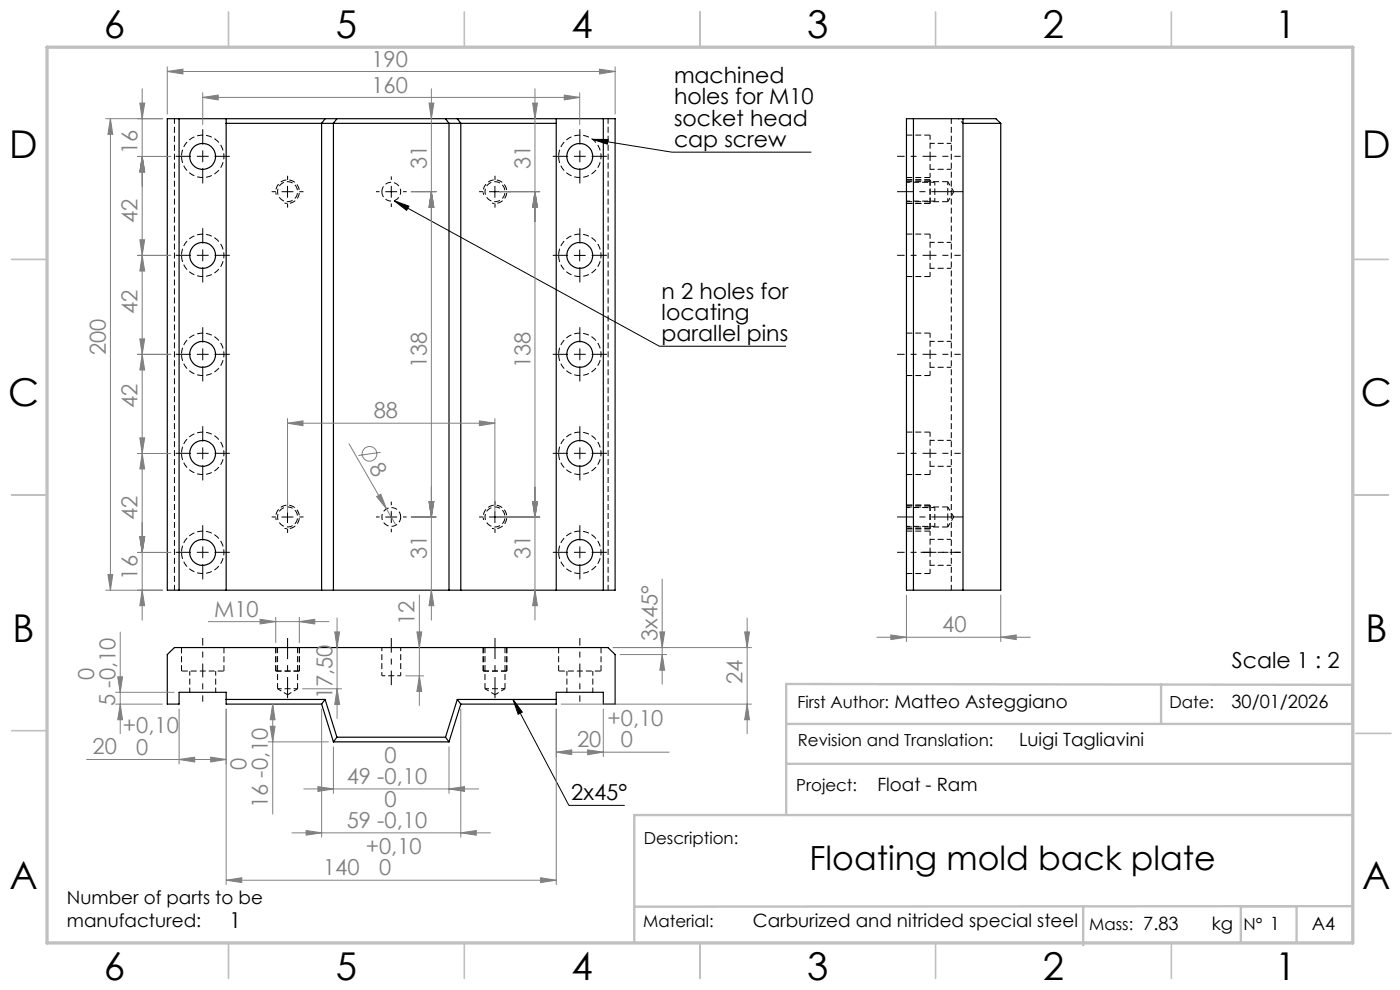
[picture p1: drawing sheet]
<svg xmlns="http://www.w3.org/2000/svg" width="297mm" height="210mm" viewBox="0 0 297 210" stroke-linecap="round" stroke-linejoin="round" font-family="sans-serif">
<path d="M58.9 40.7a2.12 2.12 0 0 1 3-2 2.12 2.12 0 0 1 .4 3.6 2.12 2.12 0 0 1-3.4-1.2v-.4M102.9 40.7a2.13 2.13 0 0 1 3-2 2.13 2.13 0 0 1 .4 3.6 2.13 2.13 0 0 1-3.4-1.2v-.4M198.3 40.7v-2M198.3 42.7v-2M58.9 109.7a2.12 2.12 0 0 1 3-2 2.12 2.12 0 0 1 .4 3.6 2.12 2.12 0 0 1-3.4-1.2v-.4M102.9 109.7a2.13 2.13 0 0 1 3-2 2.13 2.13 0 0 1 .4 3.6 2.13 2.13 0 0 1-3.4-1.2v-.4" fill="none" stroke="#000" stroke-width=".21" stroke-dasharray="1.3 .6" stroke-dashoffset=".6" stroke-linecap="butt"/>
<path d="M201.1 38.5h-8.8M81 40.7a2 2 0 0 1 2.9-1.8 2 2 0 0 1 .4 3.3 2 2 0 0 1-3.2-1.1l-.1-.4M192.3 42.8h8.8M85 109.7a2 2 0 0 1-2.9 1.8 2 2 0 0 1-.3-3.4 2 2 0 0 1 3.2 1.1v.5M192.3 111.8h8.8M201.1 107.5h-8.8M58.9 137.3v8.8M102.9 137.3v8.8M63.1 146.1v-8.8M107.1 146.1v-8.8" fill="none" stroke="#000" stroke-width=".21" stroke-dasharray="1.3 .6" stroke-dashoffset=".1" stroke-linecap="butt"/>
<path d="M38.5 33.2a4.5 4.5 0 0 1 6.6-4 4.5 4.5 0 0 1 .5 7.6 4.5 4.5 0 0 1-7-3l-.1-.6M118.5 33.2a4.5 4.5 0 0 1 6.6-4 4.5 4.5 0 0 1 .5 7.6 4.5 4.5 0 0 1-7-3l-.1-.6M38.5 54.2a4.5 4.5 0 0 1 6.6-4 4.5 4.5 0 0 1 .5 7.6 4.5 4.5 0 0 1-7-3l-.1-.6M118.5 54.2a4.5 4.5 0 0 1 6.6-4 4.5 4.5 0 0 1 .5 7.6 4.5 4.5 0 0 1-7-3l-.1-.6M38.5 75.2a4.5 4.5 0 0 1 6.6-4 4.5 4.5 0 0 1 .5 7.6 4.5 4.5 0 0 1-7-3l-.1-.6M118.5 75.2a4.5 4.5 0 0 1 6.6-4 4.5 4.5 0 0 1 .5 7.6 4.5 4.5 0 0 1-7-3l-.1-.6M38.5 96.2a4.5 4.5 0 0 1 6.6-4 4.5 4.5 0 0 1 .5 7.6 4.5 4.5 0 0 1-7-3l-.1-.6M118.5 96.2a4.5 4.5 0 0 1 6.6-4 4.5 4.5 0 0 1 .5 7.6 4.5 4.5 0 0 1-7-3l-.1-.6M38.5 117.2a4.5 4.5 0 0 1 6.6-4 4.5 4.5 0 0 1 .5 7.6 4.5 4.5 0 0 1-7-3l-.1-.6M118.5 117.2a4.5 4.5 0 0 1 6.6-4 4.5 4.5 0 0 1 .5 7.6 4.5 4.5 0 0 1-7-3l-.1-.6" fill="none" stroke="#000" stroke-width=".21" stroke-dasharray="1.3 .6" stroke-dashoffset="-.2" stroke-linecap="butt"/>
<path d="M129 25.2v100M201.8 25.2v100M37 125.2v-100" fill="none" stroke="#000" stroke-width=".21" stroke-dasharray="1.3 .6" stroke-dashoffset=".2" stroke-linecap="butt"/>
<g fill="none" stroke="#000" stroke-width=".25">
<path d="M35.5 25.2h95v100h-95zM38 25.2v100M48 26.2h70M48 25.2v100M69 25.2l-.8 1v99M71.5 25.2l-.8 1v99M94.5 25.2l.7 1v99M97 25.2l.8 1v99M118 25.2v100M128 25.2v100M192.3 25.2h19l1 1v99h-20zM193.8 25.2v100"/>
<path d="M204.3 26.2h8M204.3 25.2v100M48 148.4h21M68.2 149.4h-20.2v-2.5h-10v2.5h-2.5v-10.6l1.5-1.4h92l1.5 1.4v10.6h-2.5v-2.5h-10v2.5h-20.2M68.2 149.4l2.5 8M69 148.4l2.5 8M69 148.4l-.8 1M70.7 157.4h24.5M71.5 156.4h23M71.5 156.4l-.8 1M94.5 156.4l.7 1M97 148.4h21"/>
<path d="M97 148.4l-2.5 8M97 148.4l.8 1M97.8 149.4l-2.6 8"/>
<circle cx="43" cy="33.2" r="2.75"/>
<circle cx="123" cy="33.2" r="2.75"/>
<circle cx="43" cy="54.2" r="2.75"/>
<circle cx="123" cy="54.2" r="2.75"/>
<circle cx="43" cy="75.2" r="2.75"/>
<circle cx="123" cy="75.2" r="2.75"/>
<circle cx="43" cy="96.2" r="2.75"/>
<circle cx="123" cy="96.2" r="2.75"/>
<circle cx="43" cy="117.2" r="2.75"/>
<circle cx="123" cy="117.2" r="2.75"/>
</g>
<path d="M38.5 142.3h9M118.5 142.3h9" fill="none" stroke="#000" stroke-width=".21" stroke-dasharray="1.3 .6" stroke-dashoffset="-.1" stroke-linecap="butt"/>
<path d="M58.9 146.1h4.2M102.9 146.1h4.2" fill="none" stroke="#000" stroke-width=".21" stroke-dasharray="1.3 .6" stroke-dashoffset=".4" stroke-linecap="butt"/>
<path d="M198.3 38.7h-6M192.3 42.7h6M201.1 40.7v-2.2M201.1 42.8v-2.1M192.3 111.7h6M198.3 111.7v-4M198.3 107.7h-6M201.1 109.7v-2.2M201.1 111.8v-2.1M81 137.3v6M81 143.3h4M85 143.3v-6" fill="none" stroke="#000" stroke-width=".21" stroke-dasharray="1.3 .6" stroke-dashoffset=".5" stroke-linecap="butt"/>
<g fill="none" stroke="#000" stroke-width=".21" stroke-dasharray="1.3 .6" stroke-linecap="butt">
<path d="M192.3 37.7h5M192.3 38.2h5M197.3 28.7h-5M192.3 58.7h5M192.3 43.2h5M197.3 49.7h-5M197.3 43.2v-5M192.3 79.7h5M197.3 70.7h-5M197.3 91.7h-5M192.3 100.7h5M192.3 107.2h5"/>
<path d="M192.3 112.2h5M197.3 112.7h-5M197.3 112.2v-5M38.5 137.3v5M58.5 137.3v5M63.5 137.3v5M102.5 137.3v5M107.5 137.3v5M118.5 137.3v5M192.3 121.7h5M47.5 142.3v-5M58.5 142.3h5"/>
<path d="M102.5 142.3h5M127.5 142.3v-5"/>
</g>
<g fill="none" stroke="#000" stroke-width=".21" stroke-dasharray="1.3 .6" stroke-dashoffset=".3" stroke-linecap="butt">
<path d="M197.3 33.2v-4.5M197.3 37.7v-4.5M197.3 35.9h4.5M201.8 30.4h-4.5M197.3 54.2v-4.5M197.3 58.7v-4.5M197.3 56.9h4.5M201.1 42.8l1.2-2.1M201.8 51.4h-4.5M202.3 40.7l-1.2-2.2M197.3 75.2v-4.5M197.3 79.7v-4.5"/>
<path d="M197.3 77.9h4.5M201.8 72.4h-4.5M197.3 96.2v-4.5M197.3 98.9h4.5M201.8 93.4h-4.5M197.3 100.7v-4.5M197.3 117.2v-4.5M197.3 119.9h4.5M201.1 111.8l1.2-2.1M201.8 114.4h-4.5M202.3 109.7l-1.2-2.2M197.3 121.7v-4.5"/>
<path d="M40.3 142.3v4.5M45.8 146.8v-4.5M58.9 146.1l2.1 1.3M61 147.4l2.1-1.3M102.9 146.1l2.1 1.3M105 147.4l2.1-1.3M120.3 142.3v4.5M125.8 146.8v-4.5"/>
</g>
<path d="M204.3 26.2l-1-1" fill="none" stroke="#000" stroke-width=".21" stroke-dasharray="1.3 .6" stroke-dashoffset=".7" stroke-linecap="butt"/>
<g fill="none" stroke="#808080" stroke-width=".21">
<path d="M30.2 18.8v112.7M35.5 15.2l3.3-.5v1zM35.5 14.2v10M35.5 15.2h95M43 19.7v6.7M91.5 18.8v112.7M113.5 18.8v112.7M123 19.7v6.7M127.2 14.7l3.3 .5-3.3 .5zM130.5 14.2v10M22.4 25.2h12.1M23.4 25.2l.5 3.3h-1z"/>
<path d="M23.4 25.2v100M29.2 33.2h7M29.7 21.9h1l-.5 3.3zM30.2 33.2l.5 3.3h-1zM43 20.7l3.3-.5v1zM43 20.7h80M91 21.9h1l-.5 3.3zM113 21.9h1l-.5 3.3zM119.7 20.2l3.3 .5-3.3 .5zM29.2 54.2h7M29.7 50.9h1l-.5 3.3zM30.2 54.2l.5 3.3h-1z"/>
<path d="M87.2 40.7h5.3M91.5 40.7l.5 3.3h-1zM106 40.7h8.5M113.5 40.7l.5 3.3h-1zM29.2 75.2h7M29.7 71.9h1l-.5 3.3zM30.2 75.2l.5 3.3h-1zM29.2 96.2h7M29.7 92.9h1l-.5 3.3zM30.2 96.2l.5 3.3h-1zM61 89.8l3.3-.5v1zM61 88.8v19.9"/>
<path d="M61 89.8h44M74 94.1l8 13.8M80.8 95.9l-4.8 .7M101.7 89.3l3.3 .5-3.3 .5zM105 88.8v19.9M29.2 117.2h7M29.7 113.9h1l-.5 3.3zM79.9 105.3l.9-.5 1.2 3.1zM82 107.9l2 3.5M87.2 109.7h5.3M91 106.4h1l-.5 3.3zM106 109.7h8.5"/>
<path d="M113 106.4h1l-.5 3.3zM22.4 125.2h12.1M22.9 121.9h1l-.5 3.3zM25.5 134v21.7M30.2 125.2l.5 3.3h-1zM44.1 131.9h25.7M55.2 131.4l3.3 .5-3.3 .5zM58.5 130.9v5.5M63.5 131.9l3.3-.5v1zM63.5 130.9v5.5M71 134h1l-.5 3.4zM71.5 131v21.5"/>
<path d="M88.4 134h1.1l-.5 3.4zM89 126.1v23.6M91.5 125.2l.5 3.3h-1zM113.5 125.2l.5 3.3h-1zM130 137.4h29.5M131.5 138.8h10M140 134h1l-.5 3.4zM140.5 138.8l.5 3.4h-1zM140.5 122.8v22.4M158 134h1l-.5 3.4zM158.5 131v24.7M185.9 135.2h32.8"/>
<path d="M189 134.7l3.3 .5-3.3 .5zM192.3 126.2v10M212.3 135.2l3.3-.5v1zM212.3 126.2v10M24.5 149.4h10M24.5 146.9h12.5M25 143.6h1l-.5 3.3zM25.5 149.4l.5 3.3h-1zM38 150.3v11.8M48 150.3v37.4M56.8 157.4h12.9M57.3 154h1l-.4 3.4z"/>
<path d="M57.9 149.4l.4 3.3h-1zM57.9 149.4v23.3M64.1 146.1h8.4M68.2 150.3v27.4M70.7 158.4v10M71.5 146.1l.5 3.3h-1zM86 143.4h4M89 143.4l.5 3.3h-1.1zM95.2 158.4v10M97.8 150.3v27.4M118 159.6l3.3-.5v1zM118 150.3v37.4"/>
<path d="M118 159.6h24M119 149.4h40.5M124.7 159.1l3.3 .5-3.3 .5zM128 150.3v10.3M158.5 149.4l.5 3.3h-1zM18.3 161.1h29.7M38 161.1l3.3-.5v1zM44.7 160.6l3.3 .5-3.3 .5zM61.9 176.7h42.2M64.4 167.3h37.2M64.9 176.2l3.3 .5-3.3 .5zM67.5 166.9l3.2 .4-3.2 .6z"/>
<path d="M95.2 167.3l3.3-.4v1zM97.8 176.7l3.2-.5v1zM48 186.7l3.3-.5v1zM48 186.7h70M114.7 186.2l3.3 .5-3.3 .5z"/>
<circle cx="78.4" cy="96.3" r="1.55"/>
</g>
<path d="M60.4 43.1a2.5 2.5 0 0 0 3.1-2.2 2.5 2.5 0 0 0-2.7-2.7 2.5 2.5 0 0 0-2.2 3.1M104.4 43.1a2.5 2.5 0 0 0 3.1-2.2 2.5 2.5 0 0 0-2.7-2.7 2.5 2.5 0 0 0-2.2 3.1M60.4 112.1a2.5 2.5 0 0 0 3.1-2.2 2.5 2.5 0 0 0-2.7-2.7 2.5 2.5 0 0 0-2.2 3.1M104.4 112.1a2.5 2.5 0 0 0 3.1-2.2 2.5 2.5 0 0 0-2.7-2.7 2.5 2.5 0 0 0-2.2 3.1" fill="none" stroke="#000" stroke-width=".21" stroke-dasharray="1.3 .6" stroke-dashoffset=".8" stroke-linecap="butt"/>
<g fill="none" stroke="#000" stroke-width=".21">
<path d="M61 39.4v2.5M83 39.4v2.5M105 39.4v2.5M125.7 29.6h3.3l-.2 1zM125.7 29.6l16.8 2.7h29.6M59.7 40.7h2.5M81.7 40.7h2.5M83.6 42.6l3.1 1.1-.4 .9zM83.6 42.6l56.3 30.8h26.9M103.8 40.7h2.5M121.7 54.2h2.5M123 52.9v2.5"/>
<path d="M59.7 109.7h2.5M61 108.4v2.5M81.7 109.7h2.5M83 108.4v2.5M103.8 109.7h2.5M105 108.4v2.5M108.8 148.4l2 2.7-.9 .4zM108.8 148.4l11.9 22.4h11.8"/>
</g>
<path d="M203.8 117.2h-8.5" fill="none" stroke="#000" stroke-width=".21" stroke-dasharray="15.2 1.3 1.3 1.3" stroke-dashoffset="12.9" stroke-linecap="butt"/>
<path d="M203.8 33.2h-6.5M203.8 54.2h-6.5M203.8 75.2h-6.5M203.8 96.2h-6.5M203.8 117.2h-6.5M43 148.8v-6.5M123 148.8v-6.5" fill="none" stroke="#000" stroke-width=".21" stroke-dasharray="15.2 1.3 1.3 1.3" stroke-dashoffset="13.9" stroke-linecap="butt"/>
<path d="M197.3 33.2h-7M197.3 54.2h-7M197.3 75.2h-7M197.3 96.2h-7M197.3 117.2h-7M43 142.3v-7M123 142.3v-7" fill="none" stroke="#000" stroke-width=".21" stroke-dasharray="15.2 1.3 1.3 1.3" stroke-dashoffset="13.6" stroke-linecap="butt"/>
<g fill="none" stroke="#000" stroke-width=".21" stroke-dasharray="15.2 1.3 1.3 1.3" stroke-linecap="butt">
<path d="M40.5 33.2h-3.2M43 33.2v-1.3M43 33.2h-1.2M43 33.2v1.2M43 33.2h1.3M43 30.7v-3.3M43 35.7v3.2M45.5 33.2h3.3M61 38.2v-.9M83 38.2v-.8M105 38.2v-.9M120.5 33.2h-3.2"/>
<path d="M123 33.2v-1.3M123 33.2h-1.2M123 33.2v1.2M123 33.2h1.3M123 30.7v-3.3M123 35.7v3.2M125.5 33.2h3.3M40.5 54.2h-3.2M43 54.2v-1.3M43 54.2h-1.2M43 54.2v1.2M43 54.2h1.3"/>
<path d="M43 51.7v-3.3M43 56.7v3.2M45.5 54.2h3.3M58.5 40.7h-.9M61 43.2v.8M63.5 40.7h.9M80.5 40.7h-.7M83 43.2v.7M85.5 40.7h.8M102.5 40.7h-.9M105 43.2v.8M107.5 40.7h.9"/>
<path d="M120.5 54.2h-3.2M123 51.7v-3.3M123 56.7v3.2M125.5 54.2h3.3M201.1 40.7h3.2M40.5 75.2h-3.2M43 75.2v-1.3M43 75.2h-1.2M43 75.2v1.2M43 75.2h1.3M43 72.7v-3.3M43 77.7v3.2"/>
<path d="M45.5 75.2h3.3M120.5 75.2h-3.2M123 75.2v-1.3M123 75.2h-1.2M123 75.2v1.2M123 75.2h1.3M123 72.7v-3.3M123 77.7v3.2M125.5 75.2h3.3M40.5 96.2h-3.2M43 96.2v-1.3M43 96.2h-1.2"/>
<path d="M43 96.2v1.2M43 96.2h1.3M43 93.7v-3.3M43 98.7v3.2M45.5 96.2h3.3M120.5 96.2h-3.2M123 96.2v-1.3M123 96.2h-1.2M123 96.2v1.2M123 96.2h1.3M123 93.7v-3.3M123 98.7v3.2"/>
<path d="M125.5 96.2h3.3M40.5 117.2h-3.2M43 117.2v-1.3M43 117.2h-1.2M43 117.2v1.2M43 117.2h1.3M43 114.7v-3.3M43 119.7v3.2M45.5 117.2h3.3M58.5 109.7h-.9M61 107.2v-.9M61 112.2v.8"/>
<path d="M63.5 109.7h.9M80.5 109.7h-.7M83 107.2v-.8M83 112.2v.7M85.5 109.7h.8M102.5 109.7h-.9M105 107.2v-.9M105 112.2v.8M107.5 109.7h.9M120.5 117.2h-3.2M123 117.2v-1.3M123 117.2h-1.2"/>
<path d="M123 117.2v1.2M123 117.2h1.3M123 114.7v-3.3M123 119.7v3.2M125.5 117.2h3.3M201.1 109.7h3.2"/>
</g>
<path d="M201.1 40.7h-10.8M201.1 109.7h-10.8" fill="none" stroke="#000" stroke-width=".21" stroke-dasharray="15.2 1.3 1.3 1.3" stroke-dashoffset="11.8" stroke-linecap="butt"/>
<path d="M61 148.1v-12.8M105 148.1v-12.8" fill="none" stroke="#000" stroke-width=".21" stroke-dasharray="15.2 1.3 1.3 1.3" stroke-dashoffset="10.8" stroke-linecap="butt"/>
<path d="M83 145.3v-10" fill="none" stroke="#000" stroke-width=".21" stroke-dasharray="15.2 1.3 1.3 1.3" stroke-dashoffset="12.1" stroke-linecap="butt"/>
<g fill="none" stroke="#c0c0c0" stroke-width=".35">
<path d="M48.5 2.5v7.5M98.5 2.5v7.5M148.5 2.5v7.5M198.5 2.5v7.5M248.5 2.5v7.5M2.5 55h7.5M287 55h7.5M2.5 105h7.5M287 105h7.5M2.5 155h7.5M287.6 155.6h7.5M48.5 200v7.5"/>
<path d="M98.5 200v7.5M148.5 200v7.5M198.5 200v7.5M248.5 200v7.5"/>
</g>
<path d="M166.8 153.6h120.1v-8.3l-120.1-.2v27.8M246.3 145.2v8.4M166.8 162h120.1M286.9 172.9h-152.4v27.1M134.5 192.3l140.6-.1v7.7M229.8 192.3v8.2M286.9 192.2h-23.7v7.7" fill="none" stroke="#c0c0c0" stroke-width=".5"/>
<path d="M10 10h277v190h-277z" fill="none" stroke="#c0c0c0" stroke-width=".7"/>
<g fill="#808080">
<path d="M79.9 105.3l.9-.5 1.2 3.1z"/>
<path d="M35.5 15.2l3.3-.5v1zM127.2 14.7l3.3 .5-3.3 .5zM43 20.7l3.3-.5v1zM119.7 20.2l3.3 .5-3.3 .5zM61 89.8l3.3-.5v1zM101.7 89.3l3.3 .5-3.3 .5z"/>
<path d="M30.2 125.2l.5 3.3h-1zM29.7 113.9h1l-.5 3.3zM29.7 113.9h1l-.5 3.3zM30.2 96.2l.5 3.3h-1zM29.7 92.9h1l-.5 3.3zM30.2 75.2l.5 3.3h-1zM29.7 71.9h1l-.5 3.3zM30.2 54.2l.5 3.3h-1zM29.7 50.9h1l-.5 3.3zM30.2 33.2l.5 3.3h-1zM30.2 33.2l.5 3.3h-1zM29.7 21.9h1l-.5 3.3zM113.5 125.2l.5 3.3h-1zM113 106.4h1l-.5 3.3zM113 106.4h1l-.5 3.3zM113.5 40.7l.5 3.3h-1zM113.5 40.7l.5 3.3h-1zM113 21.9h1l-.5 3.3z"/>
<path d="M23.4 25.2l.5 3.3h-1zM22.9 121.9h1l-.5 3.3zM91 21.9h1l-.5 3.3zM91.5 40.7l.5 3.3h-1zM91.5 40.7l.5 3.3h-1zM91 106.4h1l-.5 3.3zM91 106.4h1l-.5 3.3zM91.5 125.2l.5 3.3h-1z"/>
</g>
<path d="M125.7 29.6h3.3l-.2 1zM83.6 42.6l3.1 1.1-.4 .9zM108.8 148.4l2 2.7-.9 .4z" fill="#000"/>
<g fill="#808080">
<path d="M63.5 131.9l3.3-.5v1zM55.2 131.4l3.3 .5-3.3 .5z"/>
<path d="M48 186.7l3.3-.5v1zM114.7 186.2l3.3 .5-3.3 .5z"/>
<path d="M189 134.7l3.3 .5-3.3 .5zM212.3 135.2l3.3-.5v1z"/>
<path d="M64.9 176.2l3.3 .5-3.3 .5zM97.8 176.7l3.2-.5v1z"/>
<path d="M118 159.6l3.3-.5v1zM124.7 159.1l3.3 .5-3.3 .5z"/>
<path d="M95.2 167.3l3.3-.4v1zM67.5 166.9l3.2 .4-3.2 .6z"/>
<path d="M89 143.4l.5 3.3h-1.1zM88.4 134h1.1l-.5 3.4zM71.5 146.1l.5 3.3h-1zM71 134h1l-.5 3.4zM25.5 149.4l.5 3.3h-1zM25 143.6h1l-.5 3.3zM158.5 149.4l.5 3.3h-1zM158 134h1l-.5 3.4z"/>
<path d="M57.3 154h1l-.4 3.4zM57.9 149.4l.4 3.3h-1z"/>
<path d="M140 134h1l-.5 3.4zM140.5 138.8l.5 3.4h-1z"/>
<path d="M38 161.1l3.3-.5v1zM44.7 160.6l3.3 .5-3.3 .5z"/>
</g>
<g font-size="8.1">
<text x="22" y="8">6</text>
<text x="71.2" y="8">5</text>
<text x="121.2" y="8">4</text>
<text x="171.2" y="8">3</text>
<text x="221.2" y="8">2</text>
<text x="270.5" y="8">1</text>
<text x="2" y="33.6">D</text>
<text x="289" y="33.6">D</text>
<text x="1.7" y="86.1">C</text>
<text x="288.7" y="86.1">C</text>
<text x="2.7" y="136.1">B</text>
<text x="289.7" y="136.1">B</text>
<text x="2" y="188.6">A</text>
<text x="289" y="188.6">A</text>
<text x="22" y="208">6</text>
<text x="71.2" y="208">5</text>
<text x="121.2" y="208">4</text>
<text x="171.2" y="208">3</text>
<text x="221.2" y="208">2</text>
<text x="270.5" y="208">1</text>
</g>
<text font-size="7.1" x="171.7" y="184.5">Floating mold back plate</text>
<g font-size="4.7" fill="#808080">
<text x="78.8" y="14.1">190</text>
<text x="78.8" y="19.6">160</text>
<text x="29.2" y="32.7" transform="rotate(-90 29.2 32.7)">16</text>
<text x="90.5" y="35.9" transform="rotate(-90 90.5 35.9)">31</text>
<text x="112.5" y="35.9" transform="rotate(-90 112.5 35.9)">31</text>
<text x="29.2" y="47.3" transform="rotate(-90 29.2 47.3)">42</text>
<text x="29.2" y="66.7" transform="rotate(-90 29.2 66.7)">42</text>
<text x="22.4" y="75.3" transform="rotate(-90 22.4 75.3)">200</text>
<text x="90.5" y="78.1" transform="rotate(-90 90.5 78.1)">138</text>
<text x="112.5" y="78.1" transform="rotate(-90 112.5 78.1)">138</text>
<text x="29.2" y="86.5" transform="rotate(-90 29.2 86.5)">42</text>
<text x="79.3" y="88.8">88</text>
<text x="78.2" y="99.3" transform="rotate(60 78.2 99.3)">8</text>
<text x="29.2" y="110.3" transform="rotate(-90 29.2 110.3)">42</text>
<text x="90.5" y="118.5" transform="rotate(-90 90.5 118.5)">31</text>
<text x="112.5" y="118.5" transform="rotate(-90 112.5 118.5)">31</text>
<text x="29.2" y="123" transform="rotate(-90 29.2 123)">16</text>
<text x="45.4" y="130.8">M10</text>
<text x="88" y="132.6" transform="rotate(-90 88 132.6)">12</text>
<text x="139.5" y="135.9" transform="rotate(-90 139.5 135.9)">3x45°</text>
<text x="199.9" y="134.1">40</text>
<text x="20" y="144.3" transform="rotate(-90 20 144.3)">0</text>
<text x="24.4" y="149.8" transform="rotate(-90 24.4 149.8)">5</text>
<text x="24.5" y="145.9" transform="rotate(-90 24.5 145.9)">-0,10</text>
<text x="70.5" y="148.3" transform="rotate(-90 70.5 148.3)">17,50</text>
<text x="157.5" y="145.1" transform="rotate(-90 157.5 145.1)">24</text>
<text x="26.1" y="155.6">+0,10</text>
<text x="128.9" y="154">+0,10</text>
<text x="19.6" y="160">20</text>
<text x="28.9" y="160.1">0</text>
<text x="81.6" y="161.8">0</text>
<text x="122.4" y="158.5">20</text>
<text x="131.7" y="158.5">0</text>
<text x="52.3" y="163.4" transform="rotate(-90 52.3 163.4)">0</text>
<text x="73.6" y="166.3">49 -0,10</text>
<text x="56.8" y="171.4" transform="rotate(-90 56.8 171.4)">16 -0,10</text>
<text x="81.6" y="171.1">0</text>
<text x="73.6" y="175.6">59 -0,10</text>
<text x="68.5" y="185.6">140</text>
<text x="77.6" y="181.2">+0,10</text>
<text x="80.4" y="185.7">0</text>
</g>
<g font-size="4.7">
<text x="143" y="17.6">machined</text>
<text x="143" y="22.2">holes for M10</text>
<text x="143" y="26.7">socket head</text>
<text x="143" y="31.2">cap screw</text>
<text x="140.4" y="63.3">n 2 holes for</text>
<text x="140.4" y="67.9">locating</text>
<text x="140.4" y="72.4">parallel pins</text>
<text x="261.3" y="141.6">Scale 1 : 2</text>
<text x="121.2" y="169.8">2x45°</text>
<text x="48.6" y="196.9">1</text>
</g>
<g font-size="3.9">
<text x="261.2" y="150.2">30/01/2026</text>
<text x="216.2" y="158.3">Luigi Tagliavini</text>
<text x="186.1" y="167.8">Float - Ram</text>
<text x="14.2" y="191.8">Number of parts to be</text>
<text x="14.2" y="196.7">manufactured:</text>
<text x="159.7" y="196.7">Carburized and nitrided special steel</text>
<text x="257.1" y="197.3">kg</text>
<text x="278.3" y="197.4">A4</text>
</g>
<g font-size="3.5">
<text x="169.2" y="150.1">First Author: Matteo Asteggiano</text>
<text x="248.1" y="150.1">Date:</text>
<text x="169.3" y="158.3">Revision and Translation:</text>
<text x="168.9" y="167.8">Project:</text>
<text x="136.6" y="179">Description:</text>
<text x="136.4" y="196.7">Material:</text>
<text x="231.1" y="197.3">Mass: 7.83</text>
<text x="263.8" y="197.3">N° 1</text>
</g>
</svg>
